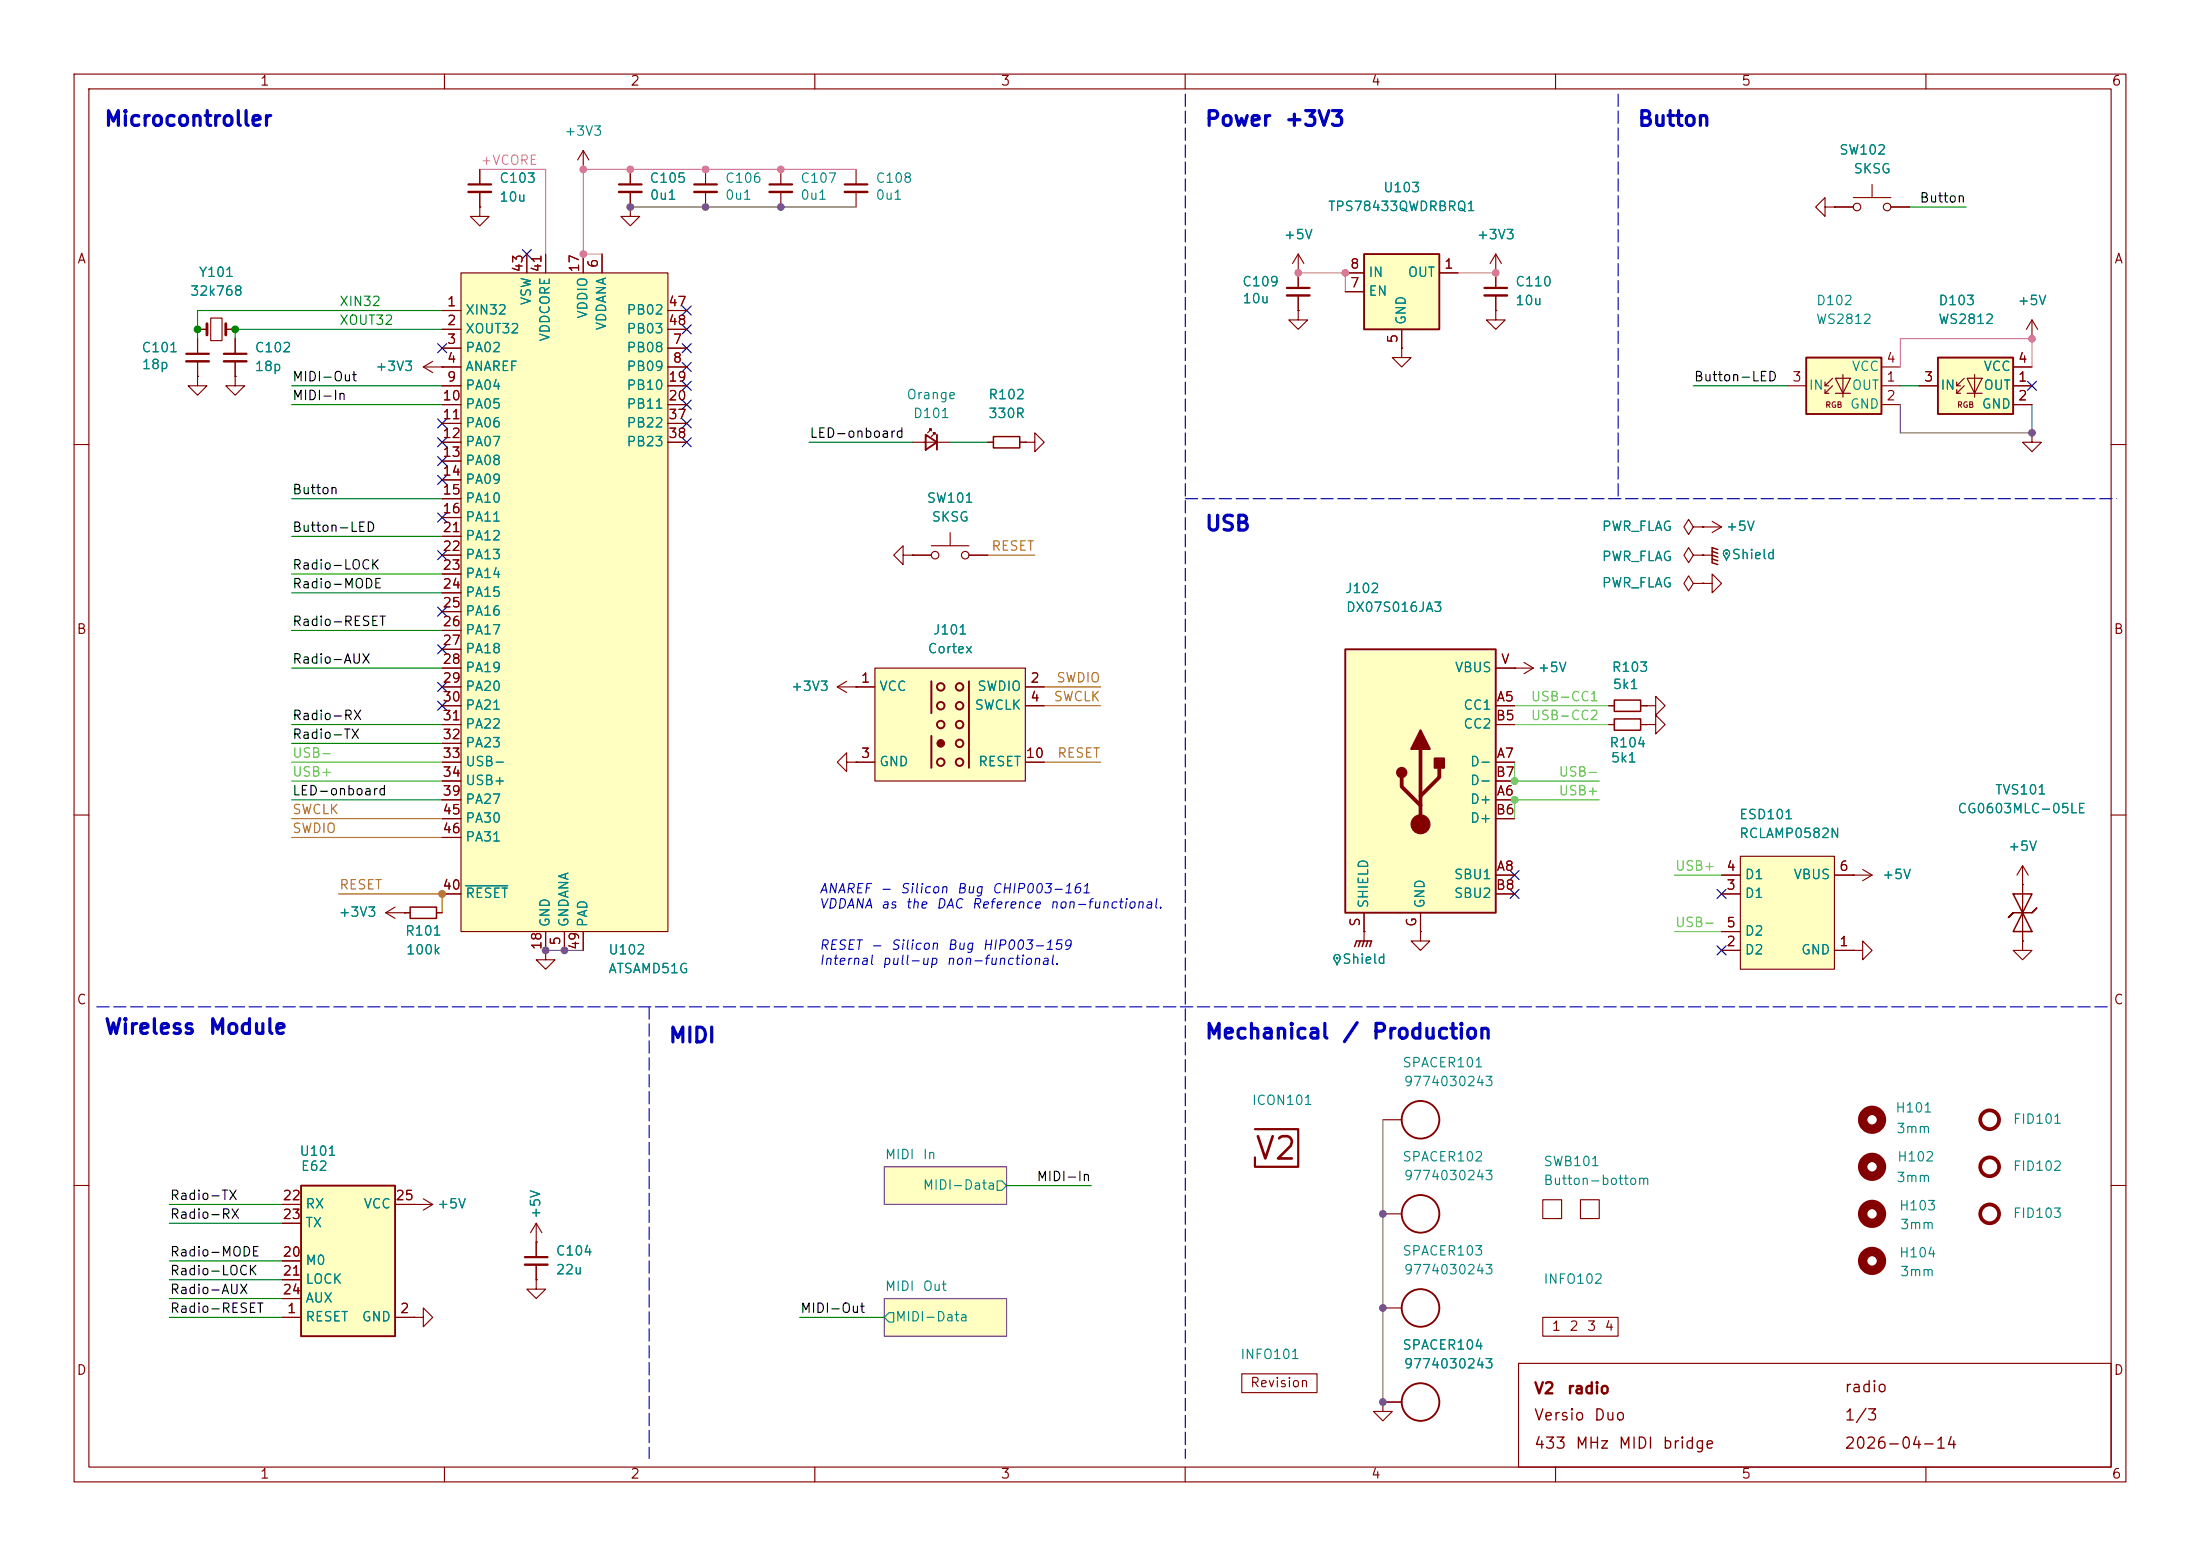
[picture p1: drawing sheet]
<svg xmlns="http://www.w3.org/2000/svg" width="297mm" height="210mm" viewBox="0 0 297 210" stroke-linecap="round" stroke-linejoin="round" font-family="sans-serif">
<g fill="none" stroke="#840000" stroke-width=".15">
<path d="M10 10h277v190h-277zM12 12h273v186h-273zM60 10v2M110 10v2M160 10v2M210 10v2M260 10v2M78.7 22.9h.1M78.7 20.3l-.7 1.3M78.7 20.3l.8 1.3M78.7 20.3v2.6M57.1 49.5l1.3 .8"/>
<path d="M57.1 49.5h2.6M58.4 48.8l-1.3 .7M59.7 49.5h.1M189.2 47v1.3h1.3l-1.3 1.2-1.2-1.2h1.2M189.2 47h.1M274.3 45.7h.1M274.3 43.2l-.7 1.3M274.3 43.2l.8 1.3M274.3 43.2v2.5M10 60h2M123.2 74.9h2.5M125.7 73.7h5.1"/>
<path d="M128.3 71.9v1.8M130.8 74.9h2.5M285 60h2M217.2 95.3h.7M221.5 95.3h.7M222.2 95.3h1.3v-1.3l1.3 1.3-1.3 1.2v-1.2M222.2 95.3h.1M222.2 97.8h1.3v-1.3l1.3 1.3-1.3 1.3v-1.3M222.2 97.8h.1M10 110h2M250.2 118.1h.1M250.2 118.1h2.5"/>
<path d="M251.5 117.3l1.2 .8M252.7 118.1l-1.2 .8M273 119.4v7.6M285 110h2M250.2 128.3h1.3v-1.3l1.2 1.3-1.2 1.2v-1.2M250.2 128.3h.1M273 127v1.3h1.3l-1.3 1.2-1.2-1.2h1.2M273 127h.1M10 160h2M285 160h2M60 198v2M110 198v2"/>
<path d="M160 198v2M205 184h80v14h-80zM210 198v2M260 198v2"/>
<circle cx="126.2" cy="74.9" r=".51"/>
<circle cx="130.3" cy="74.9" r=".51"/>
</g>
<g fill="#ffffc2" stroke="#ffffc2" stroke-width=".14">
<path d="M119.4 157.5h16.5v5.1h-16.5z"/>
<path d="M119.4 175.3h16.5v5h-16.5z"/>
</g>
<path d="M119.4 157.5h16.5v5.1h-16.5zM119.4 175.3h16.5v5h-16.5z" fill="none" stroke="#840084" stroke-width=".15"/>
<path d="M134.6 159.4h.7l.6 .6-.6 .7h-.7zM120 177.2h.6v1.2h-.6l-.6-.6z" fill="none" stroke="#008484" stroke-width=".15"/>
<path d="M217.9 94.5h3.6v1.5h-3.6zM271.8 123.2l-.7 .6 .7-.6h2.5l.7-.6-.7 .6M271.8 120.7h2.5l-1.3 2.5zM273 123.2l1.3 2.5h-2.5z" fill="none" stroke="#840000" stroke-width=".2"/>
<g fill="none" stroke="#840000" stroke-width="1.3">
<circle cx="252.7" cy="151.1" r="1.27"/>
<circle cx="252.7" cy="163.8" r="1.27"/>
</g>
<circle cx="268.6" cy="163.8" r="1.27" fill="none" stroke="#840000" stroke-width=".51"/>
<path d="M184.1 34.3h10.2v10.2h-10.2z" fill="#ffffc2"/>
<path d="M184.1 34.3h10.2v10.2h-10.2z" fill="none" stroke="#840000" stroke-width=".25"/>
<path d="M181.6 36.8h2.5M181.6 39.4h2.5M194.3 36.8h2.5M26.7 50.8v1.3h1.2l-1.2 1.2-1.3-1.2h1.3M26.7 50.8h.1M26.7 45.7v2.1M26.7 48.8v2M31.7 50.8v1.3h1.3l-1.3 1.2-1.2-1.2h1.2M31.7 50.8h.1M31.7 45.7v2.1M31.7 48.8v2M189.2 44.5v2.5" fill="none" stroke="#840000" stroke-width=".15"/>
<path d="M25.1 47.8h3.1M30.2 47.8h3.1" fill="none" stroke="#840000" stroke-width=".3"/>
<path d="M25.1 48.8h3.1M30.2 48.8h3.1" fill="none" stroke="#840000" stroke-width=".33"/>
<g fill="none" stroke="#840000" stroke-width=".51">
<circle cx="268.6" cy="151.1" r="1.27"/>
<circle cx="268.6" cy="157.5" r="1.27"/>
</g>
<g fill="none" stroke="#840000" stroke-width="1.3">
<circle cx="252.7" cy="157.5" r="1.27"/>
<circle cx="252.7" cy="170.2" r="1.27"/>
</g>
<path d="M234.9 115.6h12.7v15.2h-12.7z" fill="#ffffc2"/>
<g fill="none" stroke="#840000" stroke-width=".15">
<path d="M201.9 36.8h.1M201.9 34.3l-.7 1.3M201.9 34.3l.8 1.3M201.9 34.3v4.6M201.9 39.9v2M26.7 44.5h1.2M28.4 42.9h1.6v3.1h-1.6zM30.5 44.5h1.2M201.9 41.9v1.3h1.3l-1.3 1.3-1.2-1.3h1.2M201.9 41.9h.1M228.6 74.9l-.6-1-.7 1 .7 1 .6-1h1.3M228.6 71.1l-.6-1-.7 1 .7 1 .6-1h1.3"/>
<path d="M228.6 78.7l-.6-1-.7 1 .7 1.1 .6-1.1h1.3M229.9 74.9h.1M229.9 78.7h1.2v-1.2l1.3 1.2-1.3 1.3v-1.3M229.9 78.7h.1M229.9 71.1h.1M229.9 74.9h1.2M229.9 71.1h2.5M231.1 70.4l1.3 .7M232.4 71.1l-1.3 .8M232.4 118.1h2.5M234.9 115.6h12.7v15.2h-12.7zM247.6 118.1h2.6"/>
<path d="M273 119.4h.1M273 116.8l-.7 1.3M273 116.8l.8 1.3M273 116.8v2.6M232.4 128.3h2.5M232.4 120.7h2.5M232.4 125.7h2.5M247.6 128.3h2.6M167.6 185.4h10.2v2.6h-10.2z"/>
</g>
<path d="M200.4 38.9h3.1" fill="none" stroke="#840000" stroke-width=".3"/>
<path d="M200.4 39.9h3.1" fill="none" stroke="#840000" stroke-width=".33"/>
<path d="M27.9 43.7v1.5M30.5 43.7v1.5" fill="none" stroke="#840000" stroke-width=".38"/>
<path d="M232.8 74.3a.49 .49 0 0 1 .7 .2 .49 .49 0 0 1-.2 .7l-.2 .4-.2-.3a.64 .64 0 0 1-.1-1z" fill="none" stroke="#840000" stroke-width=".14"/>
<circle cx="233.1" cy="74.7" r=".09" fill="#840000" stroke="#840000" stroke-width=".14"/>
<path d="M231.1 75.4l.8 .3M231.1 74.9l.8 .3M231.1 74.4l.8 .3M231.9 74.2l-.8-.3v2l.8 .3" fill="none" stroke="#840000" stroke-width=".2"/>
<path d="M232.8 74.3a.49 .49 0 0 1 .7 .2 .49 .49 0 0 1-.2 .7l-.2 .4-.2-.3a.64 .64 0 0 1-.1-1z" fill="none" stroke="#008484" stroke-width=".14"/>
<circle cx="233.1" cy="74.7" r=".09" fill="#008484" stroke="#008484" stroke-width=".14"/>
<path d="M261.6 48.3h10.2v7.6h-10.2z" fill="#ffffc2"/>
<path d="M261.6 48.3h10.2v7.6h-10.2z" fill="none" stroke="#840000" stroke-width=".25"/>
<g fill="none" stroke="#840000" stroke-width=".15">
<path d="M259.1 52.1h2.5M264.2 52.1h.5M264.2 53.1h.5M265.2 51.1l-1 1v-.5M265.2 52.1l-1 1v-.5M265.6 51.1h2l-1 2zM265.6 53.1h2M266.6 50.5v3.1M271.8 52.1h2.5M271.8 54.6h2.5M271.8 49.5h2.5M274.3 58.4v1.3h1.3l-1.3 1.3-1.3-1.3h1.3"/>
<path d="M274.3 58.4h.1M184.1 125.7h.1M184.1 125.7v1.3M191.8 125.7v1.3h1.2l-1.2 1.3-1.3-1.3h1.3M191.8 125.7h.1"/>
</g>
<path d="M169.4 152.4h5.9v5.1h-5.9v-1.3" fill="none" stroke="#840000" stroke-width=".3"/>
<path d="M180.2 128.9a.49 .49 0 0 1 .7 .2 .49 .49 0 0 1-.2 .7l-.2 .4-.1-.3a.64 .64 0 0 1-.2-1z" fill="none" stroke="#840000" stroke-width=".14"/>
<circle cx="180.5" cy="129.3" r=".09" fill="#840000" stroke="#840000" stroke-width=".14"/>
<path d="M182.9 127.8l.2-.8h2.1l-.3 .8M183.6 127l-.2 .8M184.1 127l-.2 .8M184.7 127l-.3 .8" fill="none" stroke="#840000" stroke-width=".2"/>
<path d="M180.2 128.9a.49 .49 0 0 1 .7 .2 .49 .49 0 0 1-.2 .7l-.2 .4-.1-.3a.64 .64 0 0 1-.2-1z" fill="none" stroke="#008484" stroke-width=".14"/>
<circle cx="180.5" cy="129.3" r=".09" fill="#008484" stroke="#008484" stroke-width=".14"/>
<path d="M40.6 160h12.7v20.3h-12.7z" fill="#ffffc2"/>
<path d="M40.6 160h12.7v20.3h-12.7z" fill="none" stroke="#840000" stroke-width=".25"/>
<g fill="none" stroke="#840000" stroke-width=".15">
<path d="M38.1 177.8h2.5M38.1 170.2h2.5M38.1 172.7h2.5M38.1 162.6h2.5M38.1 165.1h2.5M38.1 175.3h2.5M53.3 177.8h2.6M53.3 162.6h5.1M55.9 162.6h.1M55.9 177.8h1.2v-1.3l1.3 1.3-1.3 1.3v-1.3M55.9 177.8h.1M57.1 161.8l1.3 .8"/>
<path d="M58.4 162.6l-1.3 .7M72.4 172.7v1.3h1.3l-1.3 1.3-1.3-1.3h1.3M72.4 172.7h.1M72.4 167.6h.1M72.4 165.1l-.8 1.3M72.4 165.1l.8 1.3M72.4 165.1v4.6M72.4 170.7v2"/>
</g>
<path d="M70.9 169.7h3" fill="none" stroke="#840000" stroke-width=".3"/>
<path d="M70.9 170.7h3" fill="none" stroke="#840000" stroke-width=".33"/>
<path d="M243.8 48.3h10.2v7.6h-10.2z" fill="#ffffc2"/>
<g fill="none" stroke="#840000" stroke-width=".25">
<path d="M243.8 48.3h10.2v7.6h-10.2z"/>
<circle cx="191.8" cy="163.8" r="2.54"/>
</g>
<g fill="none" stroke="#840000" stroke-width=".15">
<path d="M64.8 27.9v1.3h1.2l-1.2 1.3-1.3-1.3h1.3M64.8 27.9h.1M64.8 22.9v2M64.8 25.9v2M85.1 27.9v1.3h1.3l-1.3 1.3-1.3-1.3h1.3M85.1 27.9h.1M85.1 22.9v2M85.1 25.9v2M105.4 22.9v2M105.4 25.9v2M175.3 36.8h.1M175.3 34.3v4.6"/>
<path d="M175.3 39.9v2M175.3 34.3l-.8 1.3M175.3 34.3l.7 1.3M246.4 27.9v-1.2l-1.3 1.2 1.3 1.3v-1.3h1.2M247.6 27.9h.1M247.6 27.9h2.6M250.2 26.7h5.1M252.7 24.9v1.8M255.3 27.9h2.5M175.3 41.9v1.3h1.2l-1.2 1.3-1.3-1.3h1.3M175.3 41.9h.1M241.3 52.1h2.5"/>
<path d="M246.4 52.1h.5M246.4 53.1h.5M247.4 51.1l-1 1v-.5M247.4 52.1l-1 1v-.5M247.8 51.1h2l-1 2zM247.8 53.1h2M248.8 50.5v3.1M254 52.1h2.5M254 54.6h2.5M254 49.5h2.5M73.7 128.3v1.2h1.2l-1.2 1.3-1.3-1.3h1.3M73.7 128.3h.1"/>
<path d="M186.7 163.8h2.5"/>
<circle cx="250.7" cy="27.9" r=".51"/>
<circle cx="254.8" cy="27.9" r=".51"/>
</g>
<path d="M63.2 24.9h3.1M83.6 24.9h3M103.9 24.9h3M173.7 38.9h3.1" fill="none" stroke="#840000" stroke-width=".3"/>
<path d="M63.2 25.9h3.1M83.6 25.9h3M103.9 25.9h3M173.7 39.9h3.1" fill="none" stroke="#840000" stroke-width=".33"/>
<path d="M62.2 36.8h28v88.9h-28z" fill="#ffffc2"/>
<g fill="none" stroke="#840000" stroke-width=".15">
<path d="M62.2 36.8h28v88.9h-28zM71.1 34.3v2.5M73.7 34.3v2.5M78.7 34.3v2.5M81.3 34.3v2.5M95.2 22.9v2M95.2 25.9v2M115.6 22.9v2M115.6 25.9v2M59.7 41.9h2.5M59.7 44.5h2.5M59.7 47h2.5"/>
<path d="M59.7 49.5h2.5M59.7 52.1h2.5M59.7 54.6h2.5M59.7 57.2h2.5M59.7 59.7h2.5M90.2 41.9h2.5M90.2 44.5h2.5M90.2 47h2.5M90.2 49.5h2.5M90.2 52.1h2.5M90.2 54.6h2.5M90.2 57.2h2.5"/>
<path d="M90.2 59.7h2.5M59.7 62.2h2.5M59.7 64.8h2.5M59.7 67.3h2.5M59.7 69.9h2.5M59.7 72.4h2.5M59.7 74.9h2.5M59.7 77.5h2.5M59.7 80h2.5M59.7 82.6h2.5M59.7 85.1h2.5M59.7 87.6h2.5"/>
<path d="M59.7 90.2h2.5M59.7 92.7h2.5M59.7 95.3h2.5M59.7 97.8h2.5M59.7 100.3h2.5M59.7 102.9h2.5M59.7 105.4h2.5M59.7 108h2.5M59.7 110.5h2.5M59.7 113h2.5M59.7 120.7h2.5M73.7 125.7v2.6"/>
<path d="M76.2 125.7v2.6M78.7 125.7v2.6M186.7 151.1h2.5"/>
</g>
<path d="M62.9 119.5h5.7" fill="none" stroke="#008484" stroke-width=".15"/>
<path d="M93.7 24.9h3.1M114 24.9h3.1" fill="none" stroke="#840000" stroke-width=".3"/>
<path d="M93.7 25.9h3.1M114 25.9h3.1" fill="none" stroke="#840000" stroke-width=".33"/>
<circle cx="191.8" cy="151.1" r="2.54" fill="none" stroke="#840000" stroke-width=".25"/>
<path d="M181.6 87.6h20.3v35.6h-20.3z" fill="#ffffc2"/>
<g fill="none" stroke="#840000" stroke-width=".25">
<path d="M181.6 87.6h20.3v35.6h-20.3z"/>
<circle cx="191.8" cy="176.5" r="2.54"/>
<circle cx="191.8" cy="189.2" r="2.54"/>
</g>
<g fill="#840000" stroke="#840000" stroke-width=".25">
<path d="M191.8 98.6l1.2 2.5h-2.5z"/>
<path d="M193.7 102.4h1.2v1.2h-1.2z"/>
<circle cx="189.2" cy="104.3" r=".63"/>
</g>
<path d="M189.2 104.9v1.3l2.6 2.5M191.8 101.1v10.2M194.3 103.6v1.3l-2.5 2.5" fill="none" stroke="#840000" stroke-width=".51"/>
<circle cx="191.8" cy="111.3" r="1.27" fill="#840000" stroke="#840000" stroke-width=".15"/>
<g fill="none" stroke="#840000" stroke-width=".15">
<path d="M113 92.7l1.3 .8M113 92.7h2.6M114.3 91.9l-1.3 .8M115.6 92.7h.1M201.9 95.3h2.6M201.9 97.8h2.6M201.9 90.2h5.1M204.5 90.2h.1M205.7 89.4l1.3 .8M207 90.2l-1.3 .7M114.3 102.9v-1.3l-1.3 1.3 1.3 1.2v-1.2h1.3M115.6 102.9h.1"/>
<path d="M201.9 108h2.6M201.9 102.9h2.6M201.9 118.1h2.6M201.9 110.5h2.6M201.9 105.4h2.6M52.1 123.2l1.2 .8M52.1 123.2h3.3M53.3 122.4l-1.2 .8M54.6 123.2h.1M58.9 123.2h.8M184.1 123.2v2.5M191.8 123.2v2.5"/>
<path d="M201.9 120.7h2.6M186.7 176.5h2.5M208.3 177.8h10.1v2.5h-10.1zM186.7 189.2h2.5"/>
</g>
<path d="M55.4 122.4h3.5v1.6h-3.5z" fill="none" stroke="#840000" stroke-width=".2"/>
<path d="M118.1 90.2h20.3v15.2h-20.3z" fill="#ffffc2"/>
<g fill="none" stroke="#840000" stroke-width=".25">
<path d="M125 58.7l1.5 1-1.5 1zM126.5 58.7v2M125.7 91.9v4.4M125.7 99.3v4.3M130.8 91.9v11.7"/>
<circle cx="127" cy="92.7" r=".51"/>
<circle cx="127" cy="97.8" r=".51"/>
<circle cx="127" cy="95.3" r=".51"/>
<circle cx="129.5" cy="92.7" r=".51"/>
<circle cx="129.5" cy="95.3" r=".51"/>
<circle cx="129.5" cy="97.8" r=".51"/>
<circle cx="127" cy="102.9" r=".51"/>
<circle cx="129.5" cy="102.9" r=".51"/>
<circle cx="129.5" cy="100.3" r=".51"/>
</g>
<circle cx="127" cy="100.3" r=".51" fill="#840000" stroke="#840000" stroke-width=".14"/>
<g fill="none" stroke="#840000" stroke-width=".15">
<path d="M64.8 27.9h.1M64.8 22.9v2M64.8 25.9v2M71.1 34.3v2.5M73.7 34.3v2.5M78.7 34.3v2.5M81.3 34.3v2.5M85.1 27.9h.1M85.1 22.9v2M85.1 25.9v2M175.3 36.8h.1M175.3 36.8v2.1"/>
<path d="M175.3 39.9v2M181.6 36.8h2.5M181.6 39.4h2.5M194.3 36.8h2.5M201.9 36.8h.1M201.9 36.8v2.1M201.9 39.9v2M247.6 27.9h.1M247.6 27.9h2.6M255.3 27.9h2.5M26.7 50.8h.1M26.7 44.5h1.2"/>
<path d="M26.7 45.7v2.1M26.7 48.8v2M30.5 44.5h1.2M31.7 50.8h.1M31.7 45.7v2.1M31.7 48.8v2M59.7 49.5h.1M59.7 59.7h2.5M59.7 44.5h2.5M59.7 41.9h2.5M59.7 47h2.5M59.7 49.5h2.5"/>
<path d="M59.7 52.1h2.5M59.7 54.6h2.5M59.7 57.2h2.5M90.2 59.7h2.5M90.2 44.5h2.5M90.2 41.9h2.5M90.2 47h2.5M90.2 49.5h2.5M90.2 52.1h2.5M90.2 54.6h2.5M90.2 57.2h2.5M123.2 59.7h5.1"/>
<path d="M125.7 58.2v-.3h-.2h.2l-.5 .5M126.2 58.7v-.3h-.2h.2l-.5 .5M133.3 59.7h.8M137.7 59.7h.7M138.4 59.7h1.3v-1.3l1.3 1.3-1.3 1.3v-1.3M138.4 59.7h.1M175.3 41.9h.1M189.2 47h.1M189.2 44.5v2.5M201.9 41.9h.1M259.1 52.1h2.5M271.8 49.5h2.5"/>
<path d="M271.8 52.1h2.5M271.8 54.6h2.5M274.3 45.7h.1M59.7 62.2h2.5M59.7 64.8h2.5M59.7 67.3h2.5M59.7 69.9h2.5M59.7 72.4h2.5M59.7 74.9h2.5M59.7 77.5h2.5M121.9 74.9v-1.2l-1.3 1.2 1.3 1.3v-1.3h1.3M123.2 74.9h.1"/>
<path d="M123.2 74.9h2.5M130.8 74.9h2.5M229.9 71.1h.1M229.9 78.7h.1M229.9 74.9h.1M59.7 92.7h2.5M59.7 95.3h2.5M59.7 97.8h2.5M59.7 80h2.5M59.7 82.6h2.5M59.7 85.1h2.5M59.7 87.6h2.5"/>
<path d="M59.7 90.2h2.5M115.6 92.7h.1M115.6 92.7h2.5M118.1 90.2h20.3v15.2h-20.3zM138.4 92.7h2.6M138.4 95.3h2.6M201.9 95.3h2.6M201.9 97.8h2.6M201.9 90.2h2.6M204.5 90.2h.1M217.2 95.3h.7M217.2 97.8h.7"/>
<path d="M221.5 95.3h.7M221.5 97.8h.7M222.2 95.3h.1M222.2 97.8h.1M59.7 102.9h2.5M59.7 100.3h2.5M59.7 105.4h2.5M59.7 108h2.5M59.7 110.5h2.5M59.7 113h2.5M115.6 102.9h.1M115.6 102.9h2.5"/>
<path d="M138.4 102.9h2.6M201.9 102.9h2.6M201.9 105.4h2.6M201.9 108h2.6M201.9 110.5h2.6M201.9 118.1h2.6M232.4 118.1h2.5M247.6 118.1h2.6M250.2 118.1h.1M273 119.4h.1M273 119.4v2.5M54.6 123.2h.1"/>
<path d="M54.6 123.2h.8M58.9 123.2h.8M59.7 120.7h2.5M73.7 128.3h.1M73.7 125.7v2.6M76.2 125.7v2.6M78.7 125.7v2.6M184.1 125.7h.1M184.1 123.2v2.5M191.8 125.7h.1M191.8 123.2v2.5M201.9 120.7h2.6"/>
<path d="M232.4 120.7h2.5M232.4 128.3h2.5M232.4 125.7h2.5M247.6 128.3h2.6M250.2 128.3h.1M273 127h.1M273 124.5v2.5M38.1 177.8h2.5M38.1 170.2h2.5M38.1 172.7h2.5M38.1 162.6h2.5M38.1 165.1h2.5"/>
<path d="M38.1 175.3h2.5M53.3 177.8h2.6M53.3 162.6h2.6M55.9 162.6h.1M55.9 177.8h.1M72.4 172.7h.1M72.4 167.6h.1M72.4 167.6v2.1M72.4 170.7v2M208.3 161.9h2.5v2.6h-2.5zM213.4 161.9h2.5v2.6h-2.5zM186.7 189.2v1.3h1.3l-1.3 1.3-1.3-1.3h1.3"/>
<path d="M186.7 189.2h.1M186.7 189.2h2.5"/>
</g>
<path d="M134.1 58.9h3.6v1.6h-3.6zM217.9 97h3.6v1.6h-3.6z" fill="none" stroke="#840000" stroke-width=".2"/>
<path d="M160 12.7v184.2M218.4 12.7v54.6M160 67.3h125.7M87.6 135.9v61M284.5 135.9h-271.8" fill="none" stroke="#0000c2" stroke-width=".15" stroke-dasharray="1.7 .6"/>
<path d="M64.8 22.9h8.9v11.4M115.6 22.9h-36.9v11.4h2.6M175.3 36.8h6.3v2.6M196.8 36.8h5.1M256.5 49.5v-3.8h17.8v3.8" fill="none" stroke="#ff5cbb" stroke-width=".15"/>
<g fill="none" stroke="#008400" stroke-width=".15">
<path d="M257.8 27.9h7.6M39.4 54.6h20.3M39.4 52.1h20.3M109.2 59.7h14M128.3 59.7h5M228.6 52.1h12.7M256.5 52.1h2.6M39.4 77.5h20.3M39.4 72.4h20.3M39.4 67.3h20.3M39.4 80h20.3M39.4 85.1h20.3"/>
<path d="M39.4 90.2h20.3M39.4 97.8h20.3M39.4 108h20.3M39.4 100.3h20.3M22.9 177.8h15.2M22.9 170.2h15.2M22.9 172.7h15.2M22.9 175.3h15.2M22.9 162.6h15.2M22.9 165.1h15.2M107.9 177.8h11.5M135.9 160h11.4"/>
</g>
<path d="M59.7 41.9h-33v3.8M59.7 44.5h-28v1.2" fill="none" stroke="#0b8109" stroke-width=".15"/>
<path d="M204.5 95.3h12.7M204.5 97.8h12.7M39.4 105.4h20.3M39.4 102.9h20.3M204.5 102.9v2.5h11.4M215.9 108h-11.4v2.5M226.1 118.1h6.3M226.1 125.7h6.3" fill="none" stroke="#51c90f" stroke-width=".15"/>
<path d="M85.1 27.9h30.5M256.5 54.6v3.8h17.8v-3.8M73.7 128.3h5M186.7 151.1v38.1" fill="none" stroke="#676767" stroke-width=".15"/>
<path d="M133.3 74.9h6.4M141 92.7h7.6M141 95.3h7.6M39.4 113h20.3M39.4 110.5h20.3M141 102.9h7.6M45.7 120.7h14v2.5" fill="none" stroke="#b27502" stroke-width=".15"/>
<g fill="none" stroke="#000084" stroke-width=".15">
<path d="M70.5 33.7l1.2 1.2M71.7 33.7l-1.2 1.2M59.1 46.4l1.2 1.2M59.1 59.1l1.2 1.2M59.1 56.5l1.2 1.3M60.3 46.4l-1.2 1.2M60.3 59.1l-1.2 1.2M60.3 56.5l-1.2 1.3M92.1 51.5l1.2 1.2M92.1 59.1l1.2 1.2M92.1 41.3l1.2 1.2M92.1 46.4l1.2 1.2"/>
<path d="M92.1 48.9l1.2 1.2M92.1 56.5l1.2 1.3M92.1 43.8l1.2 1.3M92.1 54l1.2 1.2M93.3 51.5l-1.2 1.2M93.3 59.1l-1.2 1.2M93.3 48.9l-1.2 1.2M93.3 41.3l-1.2 1.2M93.3 46.4l-1.2 1.2M93.3 56.5l-1.2 1.3M93.3 43.8l-1.2 1.3M93.3 54l-1.2 1.2"/>
<path d="M273.7 51.5l1.2 1.2M274.9 51.5l-1.2 1.2M59.1 69.2l1.2 1.3M59.1 64.2l1.2 1.2M59.1 74.3l1.2 1.2M59.1 61.6l1.2 1.2M60.3 69.2l-1.2 1.3M60.3 64.2l-1.2 1.2M60.3 74.3l-1.2 1.2M60.3 61.6l-1.2 1.2M59.1 87l1.2 1.2M59.1 92.1l1.2 1.2"/>
<path d="M59.1 94.6l1.2 1.3M59.1 81.9l1.2 1.3M60.3 87l-1.2 1.2M60.3 92.1l-1.2 1.2M60.3 94.6l-1.2 1.3M60.3 81.9l-1.2 1.3M203.9 117.5l1.2 1.2M205.1 117.5l-1.2 1.2M203.9 120l1.2 1.3M205.1 120l-1.2 1.3M231.8 120l1.2 1.3M231.8 127.7l1.2 1.2"/>
<path d="M233 120l-1.2 1.3M233 127.7l-1.2 1.2"/>
</g>
<path d="M62.9 119.5h5.7" fill="none" stroke="#008484" stroke-width=".15"/>
<path d="M232.8 74.3a.49 .49 0 0 1 .7 .2 .49 .49 0 0 1-.2 .7l-.2 .4-.2-.3a.64 .64 0 0 1-.1-1zM180.2 128.9a.49 .49 0 0 1 .7 .2 .49 .49 0 0 1-.2 .7l-.2 .4-.1-.3a.64 .64 0 0 1-.2-1z" fill="none" stroke="#008484" stroke-width=".14"/>
<g fill="#008484" stroke="#008484" stroke-width=".14">
<circle cx="233.1" cy="74.7" r=".09"/>
<circle cx="180.5" cy="129.3" r=".09"/>
</g>
<g fill="#0b8109" stroke="#0b8109" stroke-width=".14">
<circle cx="31.7" cy="44.5" r=".46"/>
<circle cx="26.7" cy="44.5" r=".46"/>
</g>
<g fill="#ff5cbb" stroke="#ff5cbb" stroke-width=".14">
<circle cx="78.7" cy="34.3" r=".46"/>
<circle cx="181.6" cy="36.8" r=".46"/>
<circle cx="274.3" cy="45.7" r=".46"/>
<circle cx="201.9" cy="36.8" r=".46"/>
<circle cx="175.3" cy="36.8" r=".46"/>
<circle cx="95.2" cy="22.9" r=".46"/>
<circle cx="105.4" cy="22.9" r=".46"/>
<circle cx="85.1" cy="22.9" r=".46"/>
<circle cx="78.7" cy="22.9" r=".46"/>
</g>
<g fill="#676767" stroke="#676767" stroke-width=".14">
<circle cx="76.2" cy="128.3" r=".46"/>
<circle cx="274.3" cy="58.4" r=".46"/>
<circle cx="186.7" cy="176.5" r=".46"/>
<circle cx="186.7" cy="163.8" r=".46"/>
<circle cx="186.7" cy="189.2" r=".46"/>
<circle cx="95.2" cy="27.9" r=".46"/>
<circle cx="105.4" cy="27.9" r=".46"/>
<circle cx="85.1" cy="27.9" r=".46"/>
<circle cx="73.7" cy="128.3" r=".46"/>
</g>
<g fill="#51c90f" stroke="#51c90f" stroke-width=".14">
<circle cx="204.5" cy="105.4" r=".46"/>
<circle cx="204.5" cy="108" r=".46"/>
</g>
<circle cx="59.7" cy="120.7" r=".46" fill="#b27502" stroke="#b27502" stroke-width=".14"/>
<text font-size="3" fill="#840000" x="169.2" y="157.3">V2</text>
<g font-size="2" fill="#0000c2">
<text x="14" y="17.5">Microcontroller</text>
<text x="162.6" y="17.5">Power</text>
<text x="173.3" y="17.5">+3V3</text>
<text x="221" y="17.5">Button</text>
<text x="162.6" y="72.1">USB</text>
<text x="14" y="140.1">Wireless</text>
<text x="28" y="140.1">Module</text>
<text x="90.2" y="141.2">MIDI</text>
<text x="162.6" y="140.7">Mechanical</text>
<text x="181.1" y="140.7">/</text>
<text x="185.1" y="140.7">Production</text>
</g>
<g font-size="1.5" fill="#840000">
<text x="207" y="188.5">V2</text>
<text x="211.4" y="188.5">radio</text>
<text x="248.9" y="188.3">radio</text>
<text x="207" y="192.1">Versio</text>
<text x="207" y="195.9">433</text>
<text x="212.6" y="195.9">MHz</text>
<text x="215.1" y="192.1">Duo</text>
<text x="218.4" y="195.9">MIDI</text>
<text x="224.3" y="195.9">bridge</text>
<text x="248.9" y="195.9">2026-04-14</text>
<text x="248.9" y="192.1">1/3</text>
</g>
<g font-size="1.3" fill="#840000">
<text x="35" y="11.9">1</text>
<text x="85" y="11.9">2</text>
<text x="135" y="11.9">3</text>
<text x="185" y="11.9">4</text>
<text x="235" y="11.9">5</text>
<text x="285" y="11.9">6</text>
<text x="10.3" y="35.9">A</text>
<text x="285.3" y="35.9">A</text>
<text x="60.3" y="41.7">1</text>
<text x="70.9" y="36.9" transform="rotate(-90 70.9 36.9)">43</text>
<text x="73.4" y="36.9" transform="rotate(-90 73.4 36.9)">41</text>
<text x="78.5" y="36.9" transform="rotate(-90 78.5 36.9)">17</text>
<text x="81" y="36.3" transform="rotate(-90 81 36.3)">6</text>
<text x="90.1" y="41.7">47</text>
<text x="182.2" y="39.1">7</text>
<text x="182.2" y="36.6">8</text>
<text x="194.9" y="36.6">1</text>
<text x="60.3" y="44.2">2</text>
<text x="60.3" y="46.7">3</text>
<text x="90.1" y="44.2">48</text>
<text x="90.7" y="46.7">7</text>
<text x="189" y="46.4" transform="rotate(-90 189 46.4)">5</text>
<text x="60.3" y="49.3">4</text>
<text x="60.3" y="51.8">9</text>
<text x="90.1" y="51.8">19</text>
<text x="90.7" y="49.3">8</text>
<text x="241.9" y="51.8">3</text>
<text x="254.6" y="51.8">1</text>
<text x="254.6" y="49.3">4</text>
<text x="259.6" y="51.8">3</text>
<text x="272.3" y="51.8">1</text>
<text x="272.3" y="49.3">4</text>
<text x="59.6" y="54.4">10</text>
<text x="59.6" y="56.9">11</text>
<text x="59.6" y="59.4">12</text>
<text x="90.1" y="54.4">20</text>
<text x="90.1" y="56.9">37</text>
<text x="90.1" y="59.4">38</text>
<text x="254.6" y="54.4">2</text>
<text x="272.3" y="54.4">2</text>
<text x="59.6" y="62">13</text>
<text x="59.6" y="64.5">14</text>
<text x="59.6" y="67.1">15</text>
<text x="59.6" y="69.6">16</text>
<text x="59.6" y="72.1">21</text>
<text x="59.6" y="74.7">22</text>
<text x="59.6" y="77.2">23</text>
<text x="59.6" y="79.8">24</text>
<text x="59.6" y="82.3">25</text>
<text x="10.3" y="85.9">B</text>
<text x="59.6" y="84.8">26</text>
<text x="59.6" y="87.4">27</text>
<text x="59.6" y="89.9">28</text>
<text x="202.6" y="89.9">V</text>
<text x="285.3" y="85.9">B</text>
<text x="59.6" y="92.5">29</text>
<text x="59.6" y="95">30</text>
<text x="116.1" y="92.5">1</text>
<text x="139" y="92.5">2</text>
<text x="139" y="95">4</text>
<text x="201.9" y="95">A5</text>
<text x="59.6" y="97.5">31</text>
<text x="59.6" y="100.1">32</text>
<text x="201.9" y="97.5">B5</text>
<text x="59.6" y="102.6">33</text>
<text x="59.6" y="105.2">34</text>
<text x="59.6" y="107.7">39</text>
<text x="116.1" y="102.6">3</text>
<text x="138.4" y="102.6">10</text>
<text x="201.9" y="105.2">B7</text>
<text x="201.9" y="107.7">A6</text>
<text x="201.9" y="102.6">A7</text>
<text x="59.6" y="110.2">45</text>
<text x="59.6" y="112.8">46</text>
<text x="201.9" y="110.2">B6</text>
<text x="201.9" y="117.9">A8</text>
<text x="233" y="117.9">4</text>
<text x="248.2" y="117.9">6</text>
<text x="59.6" y="120.4">40</text>
<text x="183.9" y="125.2" transform="rotate(-90 183.9 125.2)">S</text>
<text x="191.5" y="125.2" transform="rotate(-90 191.5 125.2)">G</text>
<text x="201.9" y="120.4">B8</text>
<text x="233" y="120.4">3</text>
<text x="233" y="125.5">5</text>
<text x="73.4" y="128.3" transform="rotate(-90 73.4 128.3)">18</text>
<text x="75.9" y="127.7" transform="rotate(-90 75.9 127.7)">5</text>
<text x="78.5" y="128.3" transform="rotate(-90 78.5 128.3)">49</text>
<text x="233" y="128">2</text>
<text x="248.2" y="128">1</text>
<text x="10.3" y="135.9">C</text>
<text x="285.3" y="135.9">C</text>
<text x="38.1" y="162.3">22</text>
<text x="38.1" y="164.8">23</text>
<text x="53.3" y="162.3">25</text>
<text x="38.1" y="169.9">20</text>
<text x="38.1" y="172.5">21</text>
<text x="38.1" y="175">24</text>
<text x="38.7" y="177.5">1</text>
<text x="53.9" y="177.5">2</text>
<text x="209.4" y="179.9">1</text>
<text x="211.8" y="179.9">2</text>
<text x="214.1" y="179.9">3</text>
<text x="216.5" y="179.9">4</text>
<text x="10.3" y="185.9">D</text>
<text x="285.3" y="185.9">D</text>
<text x="168.7" y="187.6">Revision</text>
<text x="35" y="199.9">1</text>
<text x="85" y="199.9">2</text>
<text x="135" y="199.9">3</text>
<text x="185" y="199.9">4</text>
<text x="235" y="199.9">5</text>
<text x="285" y="199.9">6</text>
</g>
<text font-size="1.3" fill="#ff5cbb" x="64.8" y="22.6">+VCORE</text>
<g font-size="1.3" fill="#008484">
<text x="76.1" y="18.6">+3V3</text>
<text x="248.2" y="21.2">SW102</text>
<text x="250.1" y="23.7">SKSG</text>
<text x="67.3" y="25">C103</text>
<text x="67.3" y="27.5">10u</text>
<text x="87.6" y="25">C105</text>
<text x="87.6" y="27.3">0u1</text>
<text x="97.8" y="25">C106</text>
<text x="97.8" y="27.3">0u1</text>
<text x="108" y="25">C107</text>
<text x="108" y="27.3">0u1</text>
<text x="118.1" y="25">C108</text>
<text x="118.1" y="27.3">0u1</text>
<text x="179.2" y="28.8">TPS78433QWDRBRQ1</text>
<text x="186.6" y="26.3">U103</text>
<text x="173.2" y="32.6">+5V</text>
<text x="199.3" y="32.6">+3V3</text>
<text x="25.6" y="40.2">32k768</text>
<text x="26.7" y="37.7">Y101</text>
<text x="72" y="41.3" transform="rotate(-90 72 41.3)">VSW</text>
<text x="167.6" y="39">C109</text>
<text x="167.6" y="41.2">10u</text>
<text x="184.7" y="40.2">EN</text>
<text x="184.7" y="37.7">IN</text>
<text x="190" y="37.7">OUT</text>
<text x="204.5" y="39">C110</text>
<text x="204.5" y="41.5">10u</text>
<text x="245.1" y="41.5">D102</text>
<text x="261.6" y="41.5">D103</text>
<text x="272.3" y="41.5">+5V</text>
<text x="19" y="47.9">C101</text>
<text x="34.3" y="47.9">C102</text>
<text x="62.7" y="42.8">XIN32</text>
<text x="62.7" y="45.3">XOUT32</text>
<text x="62.7" y="47.9">PA02</text>
<text x="74.5" y="46.2" transform="rotate(-90 74.5 46.2)">VDDCORE</text>
<text x="79.6" y="43.1" transform="rotate(-90 79.6 43.1)">VDDIO</text>
<text x="82.1" y="44.7" transform="rotate(-90 82.1 44.7)">VDDANA</text>
<text x="84.5" y="47.9">PB08</text>
<text x="84.5" y="42.8">PB02</text>
<text x="84.5" y="45.3">PB03</text>
<text x="190.1" y="43.9" transform="rotate(-90 190.1 43.9)">GND</text>
<text x="245.1" y="44">WS2812</text>
<text x="261.6" y="44">WS2812</text>
<text x="19.1" y="50.1">18p</text>
<text x="34.3" y="50.4">18p</text>
<text x="50.6" y="50.4">+3V3</text>
<text x="62.7" y="50.4">ANAREF</text>
<text x="62.7" y="52.9">PA04</text>
<text x="84.5" y="50.4">PB09</text>
<text x="84.5" y="52.9">PB10</text>
<text x="244.1" y="52.9">IN</text>
<text x="249.9" y="52.9">OUT</text>
<text x="249.9" y="50.4">VCC</text>
<text x="261.9" y="52.9">IN</text>
<text x="267.7" y="52.9">OUT</text>
<text x="267.7" y="50.4">VCC</text>
<text x="62.7" y="55.5">PA05</text>
<text x="62.7" y="58">PA06</text>
<text x="84.5" y="55.5">PB11</text>
<text x="84.5" y="58">PB22</text>
<text x="122.3" y="54.2">Orange</text>
<text x="123.2" y="56.7">D101</text>
<text x="133.3" y="54.2">R102</text>
<text x="133.3" y="56.7">330R</text>
<text x="249.7" y="55.5">GND</text>
<text x="267.5" y="55.5">GND</text>
<text x="62.7" y="60.6">PA07</text>
<text x="62.7" y="63.1">PA08</text>
<text x="62.7" y="65.6">PA09</text>
<text x="84.5" y="60.6">PB23</text>
<text x="62.7" y="68.2">PA10</text>
<text x="62.7" y="70.7">PA11</text>
<text x="125" y="68.2">SW101</text>
<text x="125.7" y="70.7">SKSG</text>
<text x="216.2" y="72">PWR_FLAG</text>
<text x="232.9" y="72">+5V</text>
<text x="62.7" y="73.3">PA12</text>
<text x="62.7" y="75.8">PA13</text>
<text x="216.2" y="76">PWR_FLAG</text>
<text x="233.7" y="75.8">Shield</text>
<text x="62.7" y="78.3">PA14</text>
<text x="62.7" y="80.9">PA15</text>
<text x="62.7" y="83.4">PA16</text>
<text x="181.5" y="80.4">J102</text>
<text x="181.6" y="82.9">DX07S016JA3</text>
<text x="216.2" y="79.6">PWR_FLAG</text>
<text x="62.7" y="86">PA17</text>
<text x="62.7" y="88.5">PA18</text>
<text x="125.1" y="88.5">Cortex</text>
<text x="125.9" y="86">J101</text>
<text x="62.7" y="91">PA19</text>
<text x="62.7" y="93.6">PA20</text>
<text x="106.7" y="93.6">+3V3</text>
<text x="118.6" y="93.6">VCC</text>
<text x="131.9" y="93.6">SWDIO</text>
<text x="196.3" y="91">VBUS</text>
<text x="207.5" y="91">+5V</text>
<text x="217.5" y="91">R103</text>
<text x="217.6" y="93.3">5k1</text>
<text x="62.7" y="96.1">PA21</text>
<text x="62.7" y="98.7">PA22</text>
<text x="62.7" y="101.2">PA23</text>
<text x="131.5" y="96.1">SWCLK</text>
<text x="197.5" y="96.1">CC1</text>
<text x="197.5" y="98.7">CC2</text>
<text x="217.2" y="101.2">R104</text>
<text x="62.7" y="103.7">USB-</text>
<text x="62.7" y="106.3">USB+</text>
<text x="118.6" y="103.7">GND</text>
<text x="132" y="103.7">RESET</text>
<text x="198.4" y="103.7">D-</text>
<text x="198.4" y="106.3">D-</text>
<text x="217.4" y="103.2">5k1</text>
<text x="269.2" y="107.5">TVS101</text>
<text x="62.7" y="108.8">PA27</text>
<text x="62.7" y="111.4">PA30</text>
<text x="62.7" y="113.9">PA31</text>
<text x="198.4" y="108.8">D+</text>
<text x="198.4" y="111.4">D+</text>
<text x="234.7" y="110.9">ESD101</text>
<text x="234.7" y="113.4">RCLAMP0582N</text>
<text x="264.2" y="110.1">CG0603MLC-05LE</text>
<text x="196.2" y="119">SBU1</text>
<text x="235.5" y="119">D1</text>
<text x="242" y="119">VBUS</text>
<text x="254" y="119">+5V</text>
<text x="271" y="115.2">+5V</text>
<text x="45.6" y="124.1">+3V3</text>
<text x="62.7" y="121.5">RESET</text>
<text x="74.5" y="125.2" transform="rotate(-90 74.5 125.2)">GND</text>
<text x="77.1" y="125.2" transform="rotate(-90 77.1 125.2)">GNDANA</text>
<text x="79.6" y="125.2" transform="rotate(-90 79.6 125.2)">PAD</text>
<text x="185" y="122.7" transform="rotate(-90 185 122.7)">SHIELD</text>
<text x="192.6" y="122.7" transform="rotate(-90 192.6 122.7)">GND</text>
<text x="196.2" y="121.5">SBU2</text>
<text x="235.5" y="121.5">D1</text>
<text x="54.6" y="126.6">R101</text>
<text x="54.7" y="129.1">100k</text>
<text x="82" y="131.7">ATSAMD51G</text>
<text x="82" y="129.1">U102</text>
<text x="181.1" y="130.4">Shield</text>
<text x="235.5" y="126.6">D2</text>
<text x="235.5" y="129.1">D2</text>
<text x="243.1" y="129.1">GND</text>
<text x="168.9" y="149.5">ICON101</text>
<text x="189.2" y="144.4">SPACER101</text>
<text x="189.4" y="146.9">9774030243</text>
<text x="255.8" y="150.5">H101</text>
<text x="255.9" y="153.3">3mm</text>
<text x="271.7" y="152">FID101</text>
<text x="40.3" y="156.3">U101</text>
<text x="40.5" y="158.3">E62</text>
<text x="119.4" y="156.8">MIDI</text>
<text x="124.5" y="156.8">In</text>
<text x="124.5" y="160.9">MIDI-Data</text>
<text x="189.2" y="157.1">SPACER102</text>
<text x="189.4" y="159.6">9774030243</text>
<text x="208.3" y="160.2">Button-bottom</text>
<text x="208.3" y="157.7">SWB101</text>
<text x="255.9" y="159.9">3mm</text>
<text x="256" y="157.1">H102</text>
<text x="271.7" y="158.3">FID102</text>
<text x="41.1" y="163.4">RX</text>
<text x="41.1" y="166">TX</text>
<text x="49" y="163.4">VCC</text>
<text x="58.9" y="163.4">+5V</text>
<text x="73.3" y="164.6" transform="rotate(-90 73.3 164.6)">+5V</text>
<text x="256.3" y="163.7">H103</text>
<text x="256.4" y="166.2">3mm</text>
<text x="271.7" y="164.7">FID103</text>
<text x="41.1" y="171">M0</text>
<text x="41.1" y="173.6">LOCK</text>
<text x="74.9" y="169.8">C104</text>
<text x="74.9" y="172.3">22u</text>
<text x="189.2" y="169.8">SPACER103</text>
<text x="189.4" y="172.3">9774030243</text>
<text x="208.3" y="173.6">INFO102</text>
<text x="256.3" y="170">H104</text>
<text x="256.4" y="172.6">3mm</text>
<text x="41.1" y="178.7">RESET</text>
<text x="41.1" y="176.1">AUX</text>
<text x="48.8" y="178.7">GND</text>
<text x="119.4" y="174.5">MIDI</text>
<text x="120.8" y="178.7">MIDI-Data</text>
<text x="124.5" y="174.5">Out</text>
<text x="167.4" y="183.7">INFO101</text>
<text x="189.2" y="182.5">SPACER104</text>
<text x="189.4" y="185">9774030243</text>
</g>
<g font-size="1.3">
<text x="259.1" y="27.7">Button</text>
<text x="39.4" y="51.8">MIDI-Out</text>
<text x="228.6" y="51.8">Button-LED</text>
<text x="39.4" y="54.3">MIDI-In</text>
<text x="109.2" y="59.4">LED-onboard</text>
<text x="39.4" y="67">Button</text>
<text x="39.4" y="72.1">Button-LED</text>
<text x="39.4" y="77.2">Radio-LOCK</text>
<text x="39.4" y="79.7">Radio-MODE</text>
<text x="39.4" y="89.9">Radio-AUX</text>
<text x="39.4" y="84.8">Radio-RESET</text>
<text x="39.4" y="100">Radio-TX</text>
<text x="39.4" y="97.5">Radio-RX</text>
<text x="39.4" y="107.7">LED-onboard</text>
<text x="139.9" y="159.7">MIDI-In</text>
<text x="22.9" y="162.3">Radio-TX</text>
<text x="22.9" y="164.8">Radio-RX</text>
<text x="22.9" y="169.9">Radio-MODE</text>
<text x="22.9" y="172.4">Radio-LOCK</text>
<text x="22.9" y="175">Radio-AUX</text>
<text x="22.9" y="177.5">Radio-RESET</text>
<text x="107.9" y="177.5">MIDI-Out</text>
</g>
<g font-size="1.3" fill="#0b8109">
<text x="45.7" y="41.6">XIN32</text>
<text x="45.7" y="44.2">XOUT32</text>
</g>
<g font-size="1.3" fill="#b27502">
<text x="133.8" y="74.6">RESET</text>
<text x="142.2" y="95">SWCLK</text>
<text x="142.5" y="92.4">SWDIO</text>
<text x="142.6" y="102.6">RESET</text>
<text x="39.4" y="110.2">SWCLK</text>
<text x="39.4" y="112.7">SWDIO</text>
<text x="45.7" y="120.4">RESET</text>
</g>
<g font-size="1.3" fill="#51c90f">
<text x="206.6" y="95">USB-CC1</text>
<text x="206.6" y="97.5">USB-CC2</text>
<text x="39.4" y="105.1">USB+</text>
<text x="39.4" y="102.6">USB-</text>
<text x="210.3" y="107.7">USB+</text>
<text x="210.3" y="105.1">USB-</text>
<text x="226.1" y="117.8">USB+</text>
<text x="226.1" y="125.4">USB-</text>
</g>
<g font-size="1.3" fill="#0000c2">
<text x="110.5" y="120.9">ANAREF</text>
<text x="110.5" y="122.9">VDDANA</text>
<text x="118.7" y="120.9">-</text>
<text x="118.8" y="122.9">as</text>
<text x="121.4" y="120.9">﻿Silicon</text>
<text x="122.1" y="122.9">the</text>
<text x="126.3" y="122.9">DAC</text>
<text x="129.1" y="120.9">Bug</text>
<text x="131.1" y="122.9">Reference</text>
<text x="133.8" y="120.9">CHIP003-161</text>
<text x="141.6" y="122.9">non-functional.</text>
<text x="110.5" y="128.5">RESET</text>
<text x="110.5" y="130.6">Internal</text>
<text x="117.4" y="128.5">-</text>
<text x="119" y="130.6">pull-up</text>
<text x="120.1" y="128.5">﻿Silicon</text>
<text x="127.6" y="130.6">non-functional.</text>
<text x="127.8" y="128.5">Bug</text>
<text x="132.5" y="128.5">HIP003-159</text>
</g>
<g font-size=".8" fill="#840000">
<text x="246.4" y="55.2">RGB</text>
<text x="264.1" y="55.2">RGB</text>
</g>
</svg>
